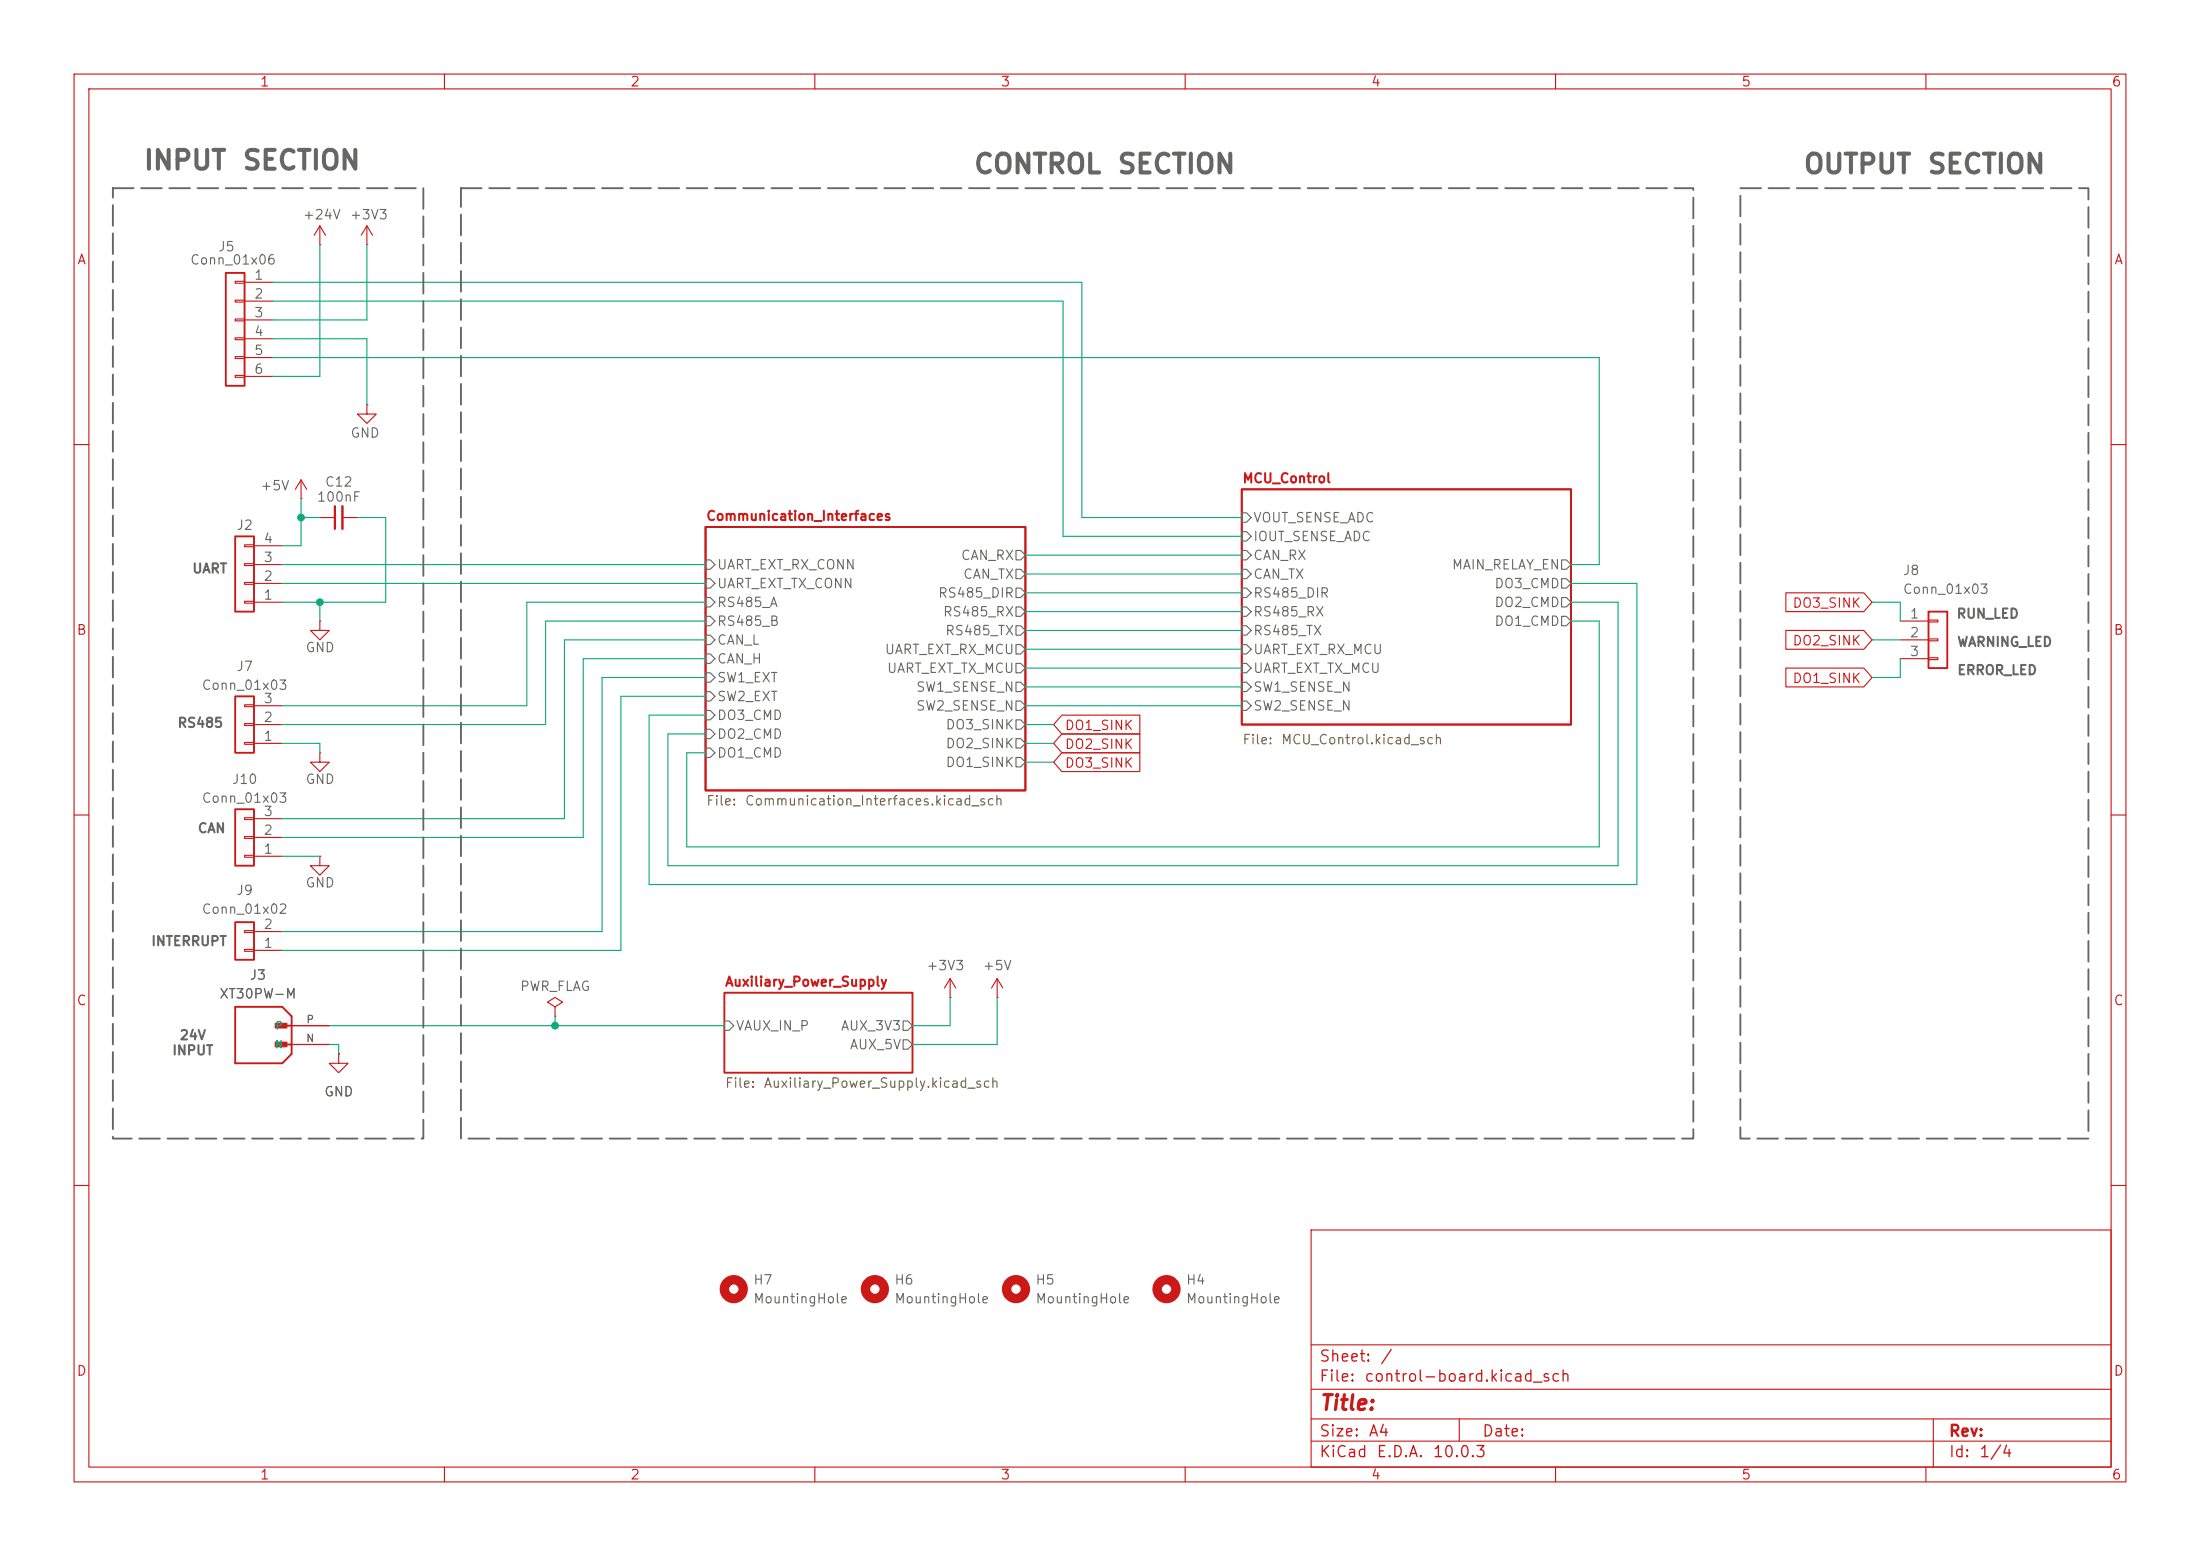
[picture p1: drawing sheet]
<svg xmlns="http://www.w3.org/2000/svg" width="297mm" height="210mm" viewBox="0 0 297 210" stroke-linecap="round" stroke-linejoin="round" font-family="sans-serif">
<g fill="none" stroke="#cc1918" stroke-width=".15">
<path d="M10 10h277v190h-277zM12 12h273v186h-273zM60 10v2M110 10v2M160 10v2M210 10v2M260 10v2M10 60h2M285 60h2M10 110h2M285 110h2M10 160h2"/>
<path d="M177 166h108v32h-108zM285 160h2M60 198v2M110 198v2M160 198v2M177 194.5h108M177 191.5h108M177 187.5h108M177 181.5h108M197 191.5v3M210 198v2M260 198v2"/>
<path d="M261 191.5v6.5"/>
</g>
<path d="M97.8 134h25.4v10.8h-25.4z" fill="#fff" stroke="#fff" stroke-width=".14"/>
<path d="M95.2 71.1h43.2v35.6h-43.2zM167.6 66h44.5v31.8h-44.5zM97.8 134h25.4v10.8h-25.4z" fill="none" stroke="#cc1918" stroke-width=".25"/>
<g fill="none" stroke="#666" stroke-width=".15">
<path d="M95.2 78.1h.7l.6 .6-.6 .7h-.7zM95.2 75.6h.7l.6 .6-.6 .6h-.7zM137.2 74.3h.6l.6 .6-.6 .7h-.6zM137.2 76.8h.6l.6 .7-.6 .6h-.6zM137.2 79.4h.6l.6 .6-.6 .6h-.6zM167.6 71.8h.7l.6 .6-.6 .6h-.7zM167.6 69.2h.7l.6 .7-.6 .6h-.7zM167.6 74.3h.7l.6 .6-.6 .7h-.7zM167.6 79.4h.7l.6 .6-.6 .6h-.7zM167.6 76.8h.7l.6 .7-.6 .6h-.7zM210.8 75.6h.7l.6 .6-.6 .6h-.7zM210.8 78.1h.7l.6 .6-.6 .7h-.7z"/>
<path d="M95.2 80.6h.7l.6 .7-.6 .6h-.7zM95.2 83.2h.7l.6 .6-.6 .7h-.7zM95.2 88.3h.7l.6 .6-.6 .6h-.7zM95.2 85.7h.7l.6 .7-.6 .6h-.7zM95.2 98.4h.7l.6 .7-.6 .6h-.7zM95.2 95.9h.7l.6 .6-.6 .7h-.7zM95.2 90.8h.7l.6 .6-.6 .7h-.7zM95.2 93.3h.7l.6 .7-.6 .6h-.7zM137.2 81.9h.6l.6 .7-.6 .6h-.6zM137.2 84.5h.6l.6 .6-.6 .6h-.6zM137.2 87h.6l.6 .6-.6 .7h-.6zM137.2 89.5h.6l.6 .7-.6 .6h-.6z"/>
<path d="M137.2 99.7h.6l.6 .6-.6 .7h-.6zM137.2 97.2h.6l.6 .6-.6 .6h-.6zM137.2 92.1h.6l.6 .6-.6 .6h-.6zM137.2 94.6h.6l.6 .7-.6 .6h-.6zM167.6 81.9h.7l.6 .7-.6 .6h-.7zM167.6 84.5h.7l.6 .6-.6 .6h-.7zM167.6 87h.7l.6 .6-.6 .7h-.7zM167.6 89.5h.7l.6 .7-.6 .6h-.7zM167.6 92.1h.7l.6 .6-.6 .6h-.7zM167.6 94.6h.7l.6 .7-.6 .6h-.7zM210.8 83.2h.7l.6 .6-.6 .7h-.7zM210.8 80.6h.7l.6 .7-.6 .6h-.7z"/>
<path d="M95.2 101h.7l.6 .6-.6 .6h-.7zM137.2 102.2h.6l.6 .7-.6 .6h-.6zM97.8 137.8h.6l.7 .6-.7 .7h-.6zM121.9 137.8h.7l.6 .6-.6 .7h-.7zM121.9 140.3h.7l.6 .7-.6 .6h-.7z"/>
</g>
<path d="M31.7 72.4h2.6v10.2h-2.6z" fill="#fcfcfc"/>
<path d="M31.7 72.4h2.6v10.2h-2.6z" fill="none" stroke="#cc1918" stroke-width=".25"/>
<path d="M33 78.6h1.3v.3h-1.3zM33 76.1h1.3v.2h-1.3zM33 73.5h1.3v.3h-1.3zM34.3 78.7h3.8M34.3 76.2h3.8M34.3 73.7h3.8M33 81.2h1.3v.2h-1.3zM34.3 81.3h3.8" fill="none" stroke="#cc1918" stroke-width=".15"/>
<path d="M260.3 82.6h2.6v7.6h-2.6z" fill="#fcfcfc"/>
<path d="M260.3 82.6h2.6v7.6h-2.6zM31.7 135.9h6.4l1.3 1.3v5l-1.3 1.3h-6.4zM37.5 138.4h1.9M37.5 141h1.9" fill="none" stroke="#cc1918" stroke-width=".25"/>
<g fill="none" stroke="#cc1918" stroke-width=".15">
<path d="M49.5 33h.1M49.5 30.5l.8 1.3M49.5 30.5l-.7 1.3M49.5 30.5v2.5M49.5 54.6v1.3h-1.2l1.2 1.3 1.3-1.3h-1.3M49.5 54.6h.1M43.2 69.9h2M46.2 69.9h2.1M256.5 83.8h3.8M256.5 86.4h3.8M256.5 88.9h3.8M260.3 83.7h1.3v.2h-1.3z"/>
<path d="M260.3 86.2h1.3v.3h-1.3zM260.3 88.8h1.3v.2h-1.3zM39.4 138.4h5M39.4 141h5M45.7 142.2v1.3h1.3l-1.3 1.3-1.3-1.3h1.3M45.7 142.2h.1"/>
</g>
<g fill="none" stroke="#cc1918" stroke-width="1.3">
<circle cx="99.1" cy="174" r="1.27"/>
<circle cx="118.1" cy="174" r="1.27"/>
</g>
<g fill="#cc1918" stroke="#cc1918" stroke-width=".14">
<path d="M37.1 138.1h1.6v.6h-1.6z"/>
<path d="M37.1 140.7h1.6v.6h-1.6z"/>
</g>
<path d="M45.2 68.3v3.1" fill="none" stroke="#cc1918" stroke-width=".3"/>
<path d="M46.2 68.3v3.1" fill="none" stroke="#cc1918" stroke-width=".33"/>
<path d="M31.7 94h2.6v7.6h-2.6z" fill="#fcfcfc"/>
<path d="M31.7 94h2.6v7.6h-2.6z" fill="none" stroke="#cc1918" stroke-width=".25"/>
<path d="M33 97.7h1.3v.2h-1.3zM33 95.1h1.3v.3h-1.3zM34.3 97.8h3.8M34.3 95.3h3.8M33 100.2h1.3v.3h-1.3zM34.3 100.3h3.8" fill="none" stroke="#cc1918" stroke-width=".15"/>
<path d="M30.5 36.8h2.5v15.3h-2.5z" fill="#fcfcfc"/>
<path d="M30.5 36.8h2.5v15.3h-2.5z" fill="none" stroke="#cc1918" stroke-width=".25"/>
<g fill="none" stroke="#cc1918" stroke-width=".15">
<path d="M31.7 38h1.3v.2h-1.3zM33 38.1h3.8M43.2 33h.1M43.2 30.5l.7 1.3M43.2 30.5l-.8 1.3M43.2 30.5v2.5M31.7 40.5h1.3v.3h-1.3zM31.7 43.1h1.3v.2h-1.3zM31.7 45.6h1.3v.2h-1.3zM31.7 48.1h1.3v.3h-1.3zM31.7 50.7h1.3v.2h-1.3zM33 40.6h3.8"/>
<path d="M33 43.2h3.8M33 45.7h3.8M33 48.3h3.8M33 50.8h3.8M40.6 67.3h.1M40.6 64.8l-.7 1.2M40.6 64.8l.8 1.2M40.6 64.8v2.5M128.3 134.6h.1M128.3 132.1l-.8 1.3M128.3 132.1l.7 1.3M128.3 132.1v2.5"/>
<path d="M134.6 134.6h.1M134.6 132.1l-.7 1.3M134.6 132.1l.8 1.3M134.6 132.1v2.5"/>
</g>
<g fill="none" stroke="#cc1918" stroke-width="1.3">
<circle cx="137.2" cy="174" r="1.27"/>
<circle cx="157.5" cy="174" r="1.27"/>
</g>
<path d="M31.7 124.5h2.6v5h-2.6z" fill="#fcfcfc"/>
<path d="M31.7 124.5h2.6v5h-2.6z" fill="none" stroke="#cc1918" stroke-width=".25"/>
<path d="M43.2 83.8v1.3h1.2l-1.2 1.3-1.3-1.3h1.3M43.2 83.8h.1M43.2 101.6v1.3h1.2l-1.2 1.2-1.3-1.2h1.3M43.2 101.6h.1M33 128.1h1.3v.3h-1.3zM33 125.6h1.3v.3h-1.3zM34.3 128.3h3.8M34.3 125.7h3.8M74.9 135.9l1-.6-1-.7-1 .7 1 .6v1.3M74.9 137.2h.1" fill="none" stroke="#cc1918" stroke-width=".15"/>
<path d="M31.7 109.2h2.6v7.6h-2.6z" fill="#fcfcfc"/>
<path d="M31.7 109.2h2.6v7.6h-2.6z" fill="none" stroke="#cc1918" stroke-width=".25"/>
<g fill="none" stroke="#cc1918" stroke-width=".15">
<path d="M143.4 96.5h10.5v2.6h-10.5l-1.2-1.3zM143.4 99.1h10.5v2.5h-10.5l-1.2-1.3zM241.1 90.2h10.5l1.1 1.2-1.1 1.3h-10.5zM241.1 85.1h10.5l1.1 1.3-1.1 1.2h-10.5zM241.1 80h10.5l1.1 1.3-1.1 1.3h-10.5zM33 115.4h1.3v.3h-1.3zM33 112.9h1.3v.3h-1.3zM33 110.4h1.3v.2h-1.3zM34.3 115.6h3.8M34.3 113h3.8M34.3 110.5h3.8M43.2 115.6v1.2h1.2l-1.2 1.3-1.3-1.3h1.3"/>
<path d="M43.2 115.6h.1M143.4 101.6h10.5v2.5h-10.5l-1.2-1.2zM39.4 138.4h5M39.4 141h5M45.7 142.2h.1"/>
</g>
<g fill="none" stroke="#0dab76" stroke-width=".15">
<path d="M36.8 38.1h109.2v31.8h21.6M43.2 33v17.8h-6.4M49.5 33v10.2h-12.7M36.8 48.3h179.1v27.9h-3.8M36.8 45.7h12.7v8.9M36.8 40.6h106.7v31.8h24.1M38.1 76.2h57.1M38.1 78.7h57.1M40.6 69.9h2.6M40.6 67.3v6.4h-2.5M48.3 69.9h3.8v11.4h-14M138.4 74.9h29.2"/>
<path d="M138.4 77.5h29.2M212.1 78.7h8.9v40.7h-133.4v-22.9h7.6M43.2 81.3v2.5M95.2 83.8h-21.5v14h-35.6M95.2 81.3h-24.1v14h-33M95.2 86.4h-19v24.1h-38.1M95.2 91.4h-13.9v34.3h-43.2M95.2 94h-11.4v34.3h-45.7M95.2 88.9h-16.5v24.1h-40.6M138.4 85.1h29.2M138.4 82.6h29.2M138.4 92.7h29.2"/>
<path d="M138.4 87.6h29.2M138.4 90.2h29.2M138.4 97.8h3.8M138.4 95.3h29.2M138.4 80h29.2M212.1 83.8h3.8v30.5h-123.2v-12.7h2.5M212.1 81.3h6.3v35.5h-128.2v-17.7h5M252.7 81.3h3.8v2.5M252.7 86.4h3.8M256.5 88.9v2.5h-3.8M38.1 100.3h5.1v1.3M38.1 115.6h5.1"/>
<path d="M138.4 100.3h3.8M138.4 102.9h3.8M44.4 138.4h53.4M74.9 137.2v1.2M128.3 134.6v3.8h-5.1M134.6 134.6v6.4h-11.4M44.4 141h1.3v1.2"/>
</g>
<path d="M15.2 25.4h41.9v128.3h-41.9zM62.2 25.4h166.4v128.3h-166.4zM234.9 25.4h47v128.3h-47z" fill="none" stroke="#666" stroke-width=".25" stroke-dasharray="2.8 1"/>
<g fill="#0dab76" stroke="#0dab76" stroke-width=".14">
<circle cx="40.6" cy="69.9" r=".46"/>
<circle cx="43.2" cy="81.3" r=".46"/>
<circle cx="74.9" cy="138.4" r=".46"/>
</g>
<g font-size="2.5" fill="#666">
<text x="19.2" y="23.5">INPUT</text>
<text x="32.6" y="23.5">SECTION</text>
<text x="131.3" y="24">CONTROL</text>
<text x="150.7" y="24">SECTION</text>
<text x="243.3" y="24">OUTPUT</text>
<text x="260.1" y="24">SECTION</text>
</g>
<text font-size="2" fill="#cc1918" x="178" y="190.8">Title:</text>
<g font-size="1.5" fill="#cc1918">
<text x="178" y="184.2">Sheet:</text>
<text x="186.2" y="184.2">/</text>
<text x="178" y="186.9">File:</text>
<text x="184.1" y="186.9">control-board.kicad_sch</text>
<text x="178" y="197.1">KiCad</text>
<text x="178" y="194.3">Size:</text>
<text x="184.7" y="194.3">A4</text>
<text x="185.7" y="197.1">E.D.A.</text>
<text x="193.3" y="197.1">10.0.3</text>
<text x="200" y="194.3">Date:</text>
<text x="263" y="194.3">Rev:</text>
<text x="263" y="197.1">Id:</text>
<text x="267.1" y="197.1">1/4</text>
</g>
<g font-size="1.3" fill="#cc1918">
<text x="35" y="12">1</text>
<text x="85" y="12">2</text>
<text x="135" y="12">3</text>
<text x="185" y="12">4</text>
<text x="235" y="12">5</text>
<text x="285" y="12">6</text>
<text x="10.3" y="36">A</text>
<text x="285.3" y="36">A</text>
<text x="167.6" y="65.5">MCU_Control</text>
<text x="95.2" y="70.6">Communication_Interfaces</text>
<text x="241.9" y="82.3">DO3_SINK</text>
<text x="10.3" y="86">B</text>
<text x="241.9" y="87.4">DO2_SINK</text>
<text x="285.3" y="86">B</text>
<text x="241.9" y="92.5">DO1_SINK</text>
<text x="143.7" y="98.9">DO1_SINK</text>
<text x="143.7" y="101.4">DO2_SINK</text>
<text x="143.7" y="103.9">DO3_SINK</text>
<text x="10.3" y="136">C</text>
<text x="97.8" y="133.5">Auxiliary_Power_Supply</text>
<text x="285.3" y="136">C</text>
<text x="10.3" y="186">D</text>
<text x="285.3" y="186">D</text>
<text x="35" y="200">1</text>
<text x="85" y="200">2</text>
<text x="135" y="200">3</text>
<text x="185" y="200">4</text>
<text x="235" y="200">5</text>
<text x="285" y="200">6</text>
</g>
<g font-size="1.3" fill="#666">
<text x="40.8" y="29.9">+24V</text>
<text x="47.1" y="29.9">+3V3</text>
<text x="29.4" y="34.2">J5</text>
<text x="25.6" y="36">Conn_01x06</text>
<text x="34.2" y="38.1">1</text>
<text x="34.2" y="40.6">2</text>
<text x="34.2" y="43.2">3</text>
<text x="34.2" y="45.7">4</text>
<text x="34.2" y="48.2">5</text>
<text x="34.2" y="50.8">6</text>
<text x="47.2" y="59.4">GND</text>
<text x="43.8" y="66">C12</text>
<text x="31.8" y="71.8">J2</text>
<text x="35.1" y="66.5">+5V</text>
<text x="42.7" y="68">100nF</text>
<text x="169.1" y="70.8">VOUT_SENSE_ADC</text>
<text x="25.9" y="77.7">UART</text>
<text x="35.5" y="76.2">3</text>
<text x="35.5" y="73.6">4</text>
<text x="96.7" y="77.2">UART_EXT_RX_CONN</text>
<text x="129.6" y="75.9">CAN_RX</text>
<text x="169.1" y="73.4">IOUT_SENSE_ADC</text>
<text x="169.1" y="75.9">CAN_RX</text>
<text x="195.9" y="77.2">MAIN_RELAY_EN</text>
<text x="256.8" y="77.9">J8</text>
<text x="35.5" y="81.3">1</text>
<text x="35.5" y="78.7">2</text>
<text x="96.7" y="82.3">RS485_A</text>
<text x="96.7" y="79.7">UART_EXT_TX_CONN</text>
<text x="126.5" y="81">RS485_DIR</text>
<text x="127.2" y="83.5">RS485_RX</text>
<text x="129.9" y="78.4">CAN_TX</text>
<text x="169.1" y="81">RS485_DIR</text>
<text x="169.1" y="78.4">CAN_TX</text>
<text x="169.1" y="83.5">RS485_RX</text>
<text x="201.7" y="82.3">DO2_CMD</text>
<text x="201.7" y="79.7">DO3_CMD</text>
<text x="256.8" y="80.5">Conn_01x03</text>
<text x="257.7" y="83.8">1</text>
<text x="264.1" y="83.8">RUN_LED</text>
<text x="41.2" y="88.3">GND</text>
<text x="96.7" y="84.8">RS485_B</text>
<text x="96.7" y="89.9">CAN_H</text>
<text x="96.7" y="87.3">CAN_L</text>
<text x="119.3" y="88.6">UART_EXT_RX_MCU</text>
<text x="127.5" y="86.1">RS485_TX</text>
<text x="169.1" y="86.1">RS485_TX</text>
<text x="169.1" y="88.6">UART_EXT_RX_MCU</text>
<text x="201.7" y="84.8">DO1_CMD</text>
<text x="257.7" y="86.3">2</text>
<text x="257.7" y="88.9">3</text>
<text x="264.1" y="87.6">WARNING_LED</text>
<text x="27.1" y="93.4">Conn_01x03</text>
<text x="31.8" y="90.9">J7</text>
<text x="35.5" y="95.2">3</text>
<text x="96.7" y="92.4">SW1_EXT</text>
<text x="96.7" y="95">SW2_EXT</text>
<text x="119.7" y="91.1">UART_EXT_TX_MCU</text>
<text x="123.6" y="93.7">SW1_SENSE_N</text>
<text x="169.1" y="91.1">UART_EXT_TX_MCU</text>
<text x="169.1" y="93.7">SW1_SENSE_N</text>
<text x="264.1" y="91.4">ERROR_LED</text>
<text x="23.9" y="98.5">RS485</text>
<text x="35.5" y="100.3">1</text>
<text x="35.5" y="97.8">2</text>
<text x="96.7" y="100">DO2_CMD</text>
<text x="96.7" y="97.5">DO3_CMD</text>
<text x="123.6" y="96.2">SW2_SENSE_N</text>
<text x="127.6" y="101.3">DO2_SINK</text>
<text x="127.6" y="98.8">DO3_SINK</text>
<text x="169.1" y="96.2">SW2_SENSE_N</text>
<text x="31.2" y="106.1">J10</text>
<text x="41.2" y="106.1">GND</text>
<text x="96.7" y="102.6">DO1_CMD</text>
<text x="127.6" y="103.8">DO1_SINK</text>
<text x="26.6" y="112.7">CAN</text>
<text x="27.1" y="108.7">Conn_01x03</text>
<text x="35.5" y="113">2</text>
<text x="35.5" y="110.5">3</text>
<text x="35.5" y="115.5">1</text>
<text x="27.1" y="123.7">Conn_01x02</text>
<text x="31.8" y="121.1">J9</text>
<text x="35.5" y="125.7">2</text>
<text x="41.2" y="120.1">GND</text>
<text x="20.3" y="128">INTERRUPT</text>
<text x="35.5" y="128.2">1</text>
<text x="125" y="131.3">+3V3</text>
<text x="132.6" y="131.3">+5V</text>
<text x="29.5" y="135.1">XT30PW-M</text>
<text x="33.6" y="132.5">J3</text>
<text x="70.1" y="134.1">PWR_FLAG</text>
<text x="23.2" y="142.7">INPUT</text>
<text x="24.2" y="140.7">24V</text>
<text x="99.3" y="139.4">VAUX_IN_P</text>
<text x="113.4" y="139.4">AUX_3V3</text>
<text x="114.6" y="141.9">AUX_5V</text>
<text x="43.7" y="148.3">GND</text>
<text x="101.6" y="173.7">H7</text>
<text x="120.7" y="173.7">H6</text>
<text x="139.7" y="173.7">H5</text>
<text x="160" y="173.7">H4</text>
<text x="101.6" y="176.2">MountingHole</text>
<text x="120.7" y="176.2">MountingHole</text>
<text x="139.7" y="176.2">MountingHole</text>
<text x="160" y="176.2">MountingHole</text>
</g>
<g font-size="1.3" fill="#848400">
<text x="167.6" y="100.8">File:</text>
<text x="172.9" y="100.8">MCU_Control.kicad_sch</text>
<text x="95.2" y="109">File:</text>
<text x="100.5" y="109">Communication_Interfaces.kicad_sch</text>
<text x="97.8" y="147.1">File:</text>
<text x="103" y="147.1">Auxiliary_Power_Supply.kicad_sch</text>
</g>
<g font-size="1" fill="#008484">
<text x="37" y="141.7">N</text>
<text x="37.1" y="139.2">P</text>
</g>
<g font-size="1" fill="#666">
<text x="41.3" y="140.9">N</text>
<text x="41.3" y="138.4">P</text>
</g>
</svg>
